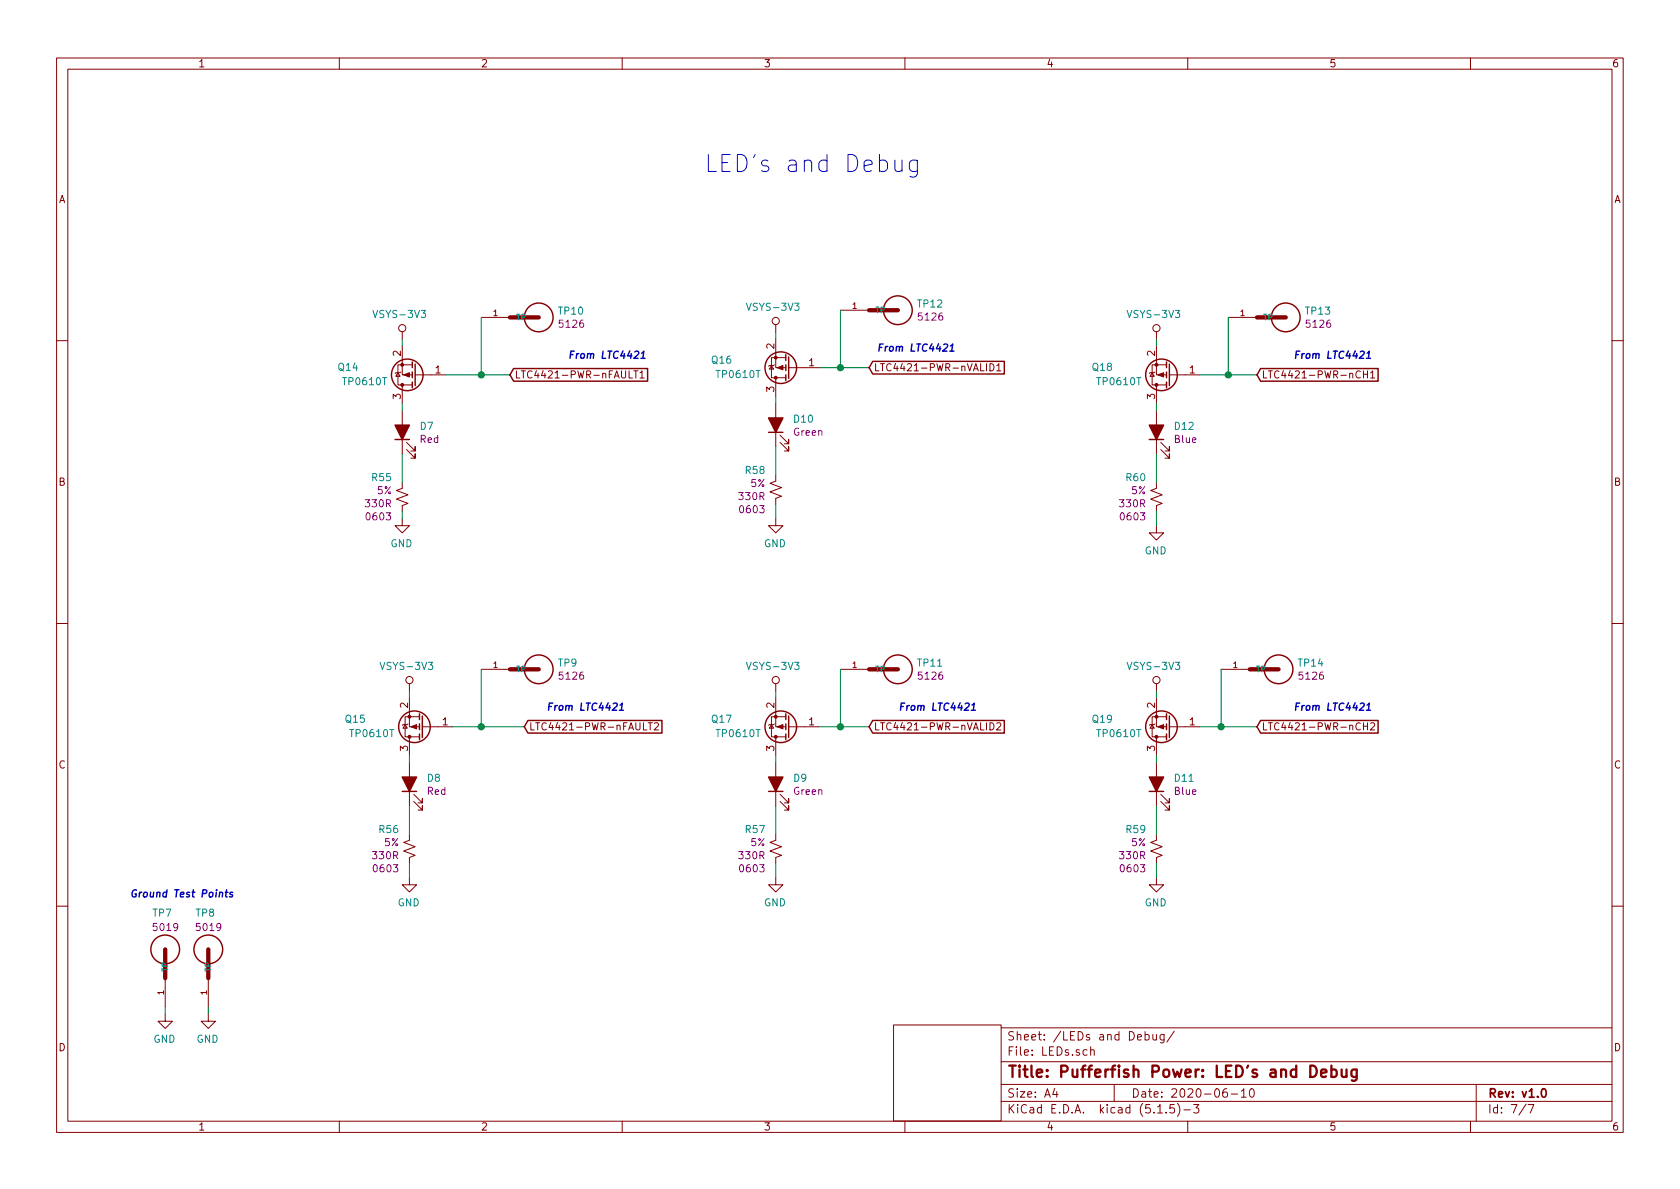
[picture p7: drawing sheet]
<svg xmlns="http://www.w3.org/2000/svg" width="297mm" height="210mm" viewBox="0 0 297 210" stroke-linecap="round" stroke-linejoin="round" font-family="sans-serif">
<g fill="none" stroke="#840000" stroke-width=".18">
<path d="M10 10.3h277v189.9h-277zM12 12.2h273v186.1h-273zM60 10.3v1.9M110 10.3v1.9M160 10.3v1.9M210 10.3v1.9M260 10.3v1.9M71.1 58.7v1.2M85.1 56.1h5.1M137.2 59.9v5.1h1.7M137.2 57.4v1.3M148.6 54.9h5.1"/>
<path d="M204.5 58.7v1.2M217.2 56.1h5M10 60.2h2M70.4 65.9l.3 .6h-.7zM70.9 65.8l-.2 .1h-.7l-.2 .1M71.1 61.2v5.1h1.8M71.1 68.1v3.3M71.1 72.6v7.7M71.9 79.5l1.5 1.5v-.7v.7h-.8M71.9 78.2l1.5 1.6v-.8v.8h-.8M72.9 64.5h-2.5v3.6h2.5M73.4 66.3h5.3"/>
<path d="M111.2 65.6v1.2h.6M112.1 65.6h.7M112.4 65.6v1.2M113.2 65.9l.3-.3v1.2M113.2 66.8h.7M136.4 64.6l.4 .7h-.8zM136.9 64.5l-.1 .1h-.8l-.1 .2M137.2 66.8v3.3M137.2 71.4v7.6M137.9 78.2l1.5 1.6v-.8v.8h-.7M137.9 77l1.5 1.5v-.8v.8h-.7M138.9 63.2h-2.5v3.6h2.5"/>
<path d="M139.4 65h5.4M174.4 64.3v1.3M175 64.3a.64 .64 0 0 1 .7 .6 .64 .64 0 0 1-.7 .7zM176.2 64.7l.4-.4v1.3M176.2 65.6h.8M203.7 65.9l.4 .6h-.8zM204.2 65.8l-.1 .1h-.8l-.1 .1M204.5 61.2v5.1h1.7M204.5 68.1v3.3M204.5 72.6v7.7M205.2 79.5l1.6 1.5v-.7v.7h-.8M205.2 78.2l1.6 1.6v-.8v.8h-.8"/>
<path d="M206.2 64.5h-2.5v3.6h2.5M206.8 66.3h5.3M240.5 65.7a.6 .6 0 0 0-.8 .4 .6 .6 0 0 0 .6 .7l.2-.1M241.1 65.6v1.2M241.1 66.2h.7M241.8 65.6v1.2M242.3 65.9l.4-.3v1.2M242.3 66.8h.8M285 60.2h2M71.1 91.7v1.3h-1.3l1.3 1.2 1.3-1.2h-1.3M71.1 85.3v1.1l-1 .3 2 .8-2 .8 2 .7-1 .4v1M137.2 91.7v1.3h-1.3l1.3 1.2 1.2-1.2h-1.2"/>
<path d="M137.2 84.1v1l-1.1 .4 2.1 .7-2.1 .8 2.1 .8-1 .3v1M204.5 93v1.2h-1.3l1.3 1.3 1.2-1.3h-1.2M204.5 85.3v1.1l-1 .3 2 .8-2 .8 2 .7-1 .4v1M10 110.3h2M85.1 118.4h5.1M148.6 118.4h5.1M215.9 118.4h5.1M285 110.3h2M71.6 128.1l.4 .7h-.8zM72.1 128l-.1 .1h-.8l-.1 .2M72.4 123.4v5.1h1.8M72.4 120.9v1.3"/>
<path d="M72.4 130.3v3.3M72.4 134.9v7.6M74.2 126.7h-2.6v3.6h2.6M74.7 128.5h5.3M113.8 127.8v1.3h.6M114.6 127.8h.7M115 127.8v1.3M115.7 127.9l.5-.1 .2 .4-.8 .9h.8M136.4 128.1l.4 .7h-.8zM136.9 128l-.1 .1h-.8l-.1 .2M137.2 123.4v5.1h1.7M137.2 120.9v1.3"/>
<path d="M137.2 130.3v3.3M137.2 134.9v7.6M138.9 126.7h-2.5v3.6h2.5M139.4 128.5h5.4M175 127.8a.64 .64 0 0 1 .7 .6 .64 .64 0 0 1-.7 .7zM176.2 127.9l.5-.1 .3 .4-.8 .9h.8M203.7 128.1l.4 .7h-.8zM204.2 128l-.1 .1h-.8l-.1 .2M204.5 123.4v5.1h1.7M204.5 120.9v1.3M204.5 130.3v3.3M204.5 134.9v7.6"/>
<path d="M206.2 126.7h-2.5v3.6h2.5M206.8 128.5h5.3M241.1 127.8v1.3M241.1 128.4h.7M241.8 127.8v1.3M242.3 127.9l.5-.1 .3 .4-.1 .2-.7 .7h.8M72.4 147.6v1l-1 .4 2 .7-2 .8 2 .8-1 .3v1M72.4 155.2v1.3h-1.3l1.3 1.2 1.3-1.2h-1.3M73.2 141.7l1.5 1.6v-.8v.8h-.8M73.2 140.5l1.5 1.5v-.8v.8h-.8M137.2 155.2v1.3h-1.3l1.3 1.2 1.2-1.2h-1.2M137.2 147.6v1l-1.1 .4 2.1 .7-2.1 .8 2.1 .8-1 .3v1"/>
<path d="M137.9 141.7l1.5 1.6v-.8v.8h-.7M137.9 140.5l1.5 1.5v-.8v.8h-.7M204.5 147.6v1l-1 .4 2 .7-2 .8 2 .8-1 .3v1M204.5 155.2v1.3h-1.3l1.3 1.2 1.2-1.2h-1.2M205.2 141.7l1.6 1.6v-.8v.8h-.8M205.2 140.5l1.6 1.5v-.8v.8h-.8M10 160.2h2M29.2 179.3v1.3h-1.3l1.3 1.3 1.3-1.3h-1.3M29.2 173v5M36.8 179.3v1.3h-1.2l1.2 1.3 1.3-1.3h-1.3M36.8 173v5M285 160.2h2"/>
<path d="M60 198.3v1.9M110 198.3v1.9M158 181.2h19v17h-19zM160 198.3v1.9M177 194.8h108M177 191.8h108M177 187.8h108M177 181.8h108M186.5 192.5l-.4 1h1M186.8 193v1M192.2 185.7l-.4-.1-.3 .3 .1 .6h.6M192.8 185.7l.3-.1 .3 .1 .1 .9"/>
<path d="M192.8 185.1v1.5M197 191.8v3M202.5 183l.4-.1 .3 .3-.1 .6-.2 .1-.4-.1M202.5 182.4v1.5M203.8 182.9l.1 .9 .4 .1 .2-.1M204.5 182.9v1M204.7 196.8h.8M205.8 182.9v1.4l-.3 .1-.3-.1M205.8 183l-.4-.1-.3 .3 .1 .6 .2 .1 .4-.1M206.2 196.7v.1M207.6 195.3h-.7l-.1 .7 .2-.1 .5 .1 .2 .2-.1 .5-.2 .1-.6-.1M207.6 182.3l-1.3 2"/>
<path d="M208.2 195.1a1.71 1.71 0 0 1 0 2.3M209.3 196.3h1.2M210 198.3v1.9M211 195.3h1l-.5 .6 .4 .1v.7l-.2 .1-.7-.1M216.9 192.5a.62 .62 0 0 0-.7 .7l.1 .7 .2 .1 .5-.1v-.5l-.1-.2-.4-.1-.3 .3M217.7 193.5h1.1M219.5 193l.4-.5v1.5M219.5 194h.8M221.1 192.6l.2-.1a.8 .8 0 0 1 .5 .8 .8 .8 0 0 1-.5 .7 1 1 0 0 1-.2-1.4zM260 198.3v1.9M261 191.8v6.5M269.8 195.2l-1.2 2"/>
<path d="M270.2 195.3h1l-.6 1.5"/>
<circle cx="71.1" cy="58" r=".63"/>
<circle cx="137.2" cy="56.8" r=".63"/>
<circle cx="204.5" cy="58" r=".63"/>
<circle cx="72.4" cy="120.3" r=".63"/>
<circle cx="137.2" cy="120.3" r=".63"/>
<circle cx="204.5" cy="120.3" r=".63"/>
</g>
<path d="M272.7 192.7l.2-.2a.81 .81 0 0 1 .6 .6 .81 .81 0 0 1-.3 .8l-.2 .1a.79 .79 0 0 1-.3-1.3z" fill="none" stroke="#840000" stroke-width=".3"/>
<path d="M233.6 189.8l.9-.2-.1-.4-.5-.1-.3 .3 .1 .9 .2 .1 .5-.1M235.4 189.2a.65 .65 0 0 1 .8 .1l.1 .2-.1 .8-.2 .1-.6-.1M235.4 188.4v2M237.2 189.1l.1 1.2a.55 .55 0 0 0 .8 0M238.1 189.1v1.3M239.9 189.1v1.6a.54 .54 0 0 1-.9 .3M239.9 189.2a.71 .71 0 0 0-.9 .1v1a.67 .67 0 0 0 .9 0" fill="none" stroke="#840000" stroke-width=".41"/>
<g fill="none" stroke="#840000" stroke-width=".25">
<path d="M69.8 77.7h2.6M72.9 64v1M72.9 65.8v1M72.9 67.6v1M73.4 64.4v3.8M90.8 65.2h23.7v2.2h-23.7l-.6-1.1zM135.9 76.4h2.5M138.9 62.7v1M138.9 64.5v1M138.9 66.3v1M139.4 63.1v3.8M154.3 63.9h23.3v2.2h-23.3l-.6-1.1z"/>
<path d="M203.2 77.7h2.5M206.2 64v1M206.2 65.8v1M206.2 67.6v1M206.8 64.4v3.8M222.9 65.2h20.8v2.2h-20.8l-.7-1.1zM71.1 139.9h2.6M74.2 126.2v1M74.2 128v1M74.2 129.8v1M74.7 126.6v3.8M93.3 127.4h23.7v2.2h-23.7l-.6-1.1z"/>
<path d="M135.9 139.9h2.5M138.9 126.2v1M138.9 128v1M138.9 129.8v1M139.4 126.6v3.8M154.3 127.4h23.3v2.2h-23.3l-.6-1.1zM203.2 139.9h2.5M206.2 126.2v1M206.2 128v1M206.2 129.8v1M206.8 126.6v3.8M222.9 127.4h20.8v2.2h-20.8l-.7-1.1z"/>
<circle cx="95.2" cy="56.1" r="2.54"/>
<circle cx="158.7" cy="54.9" r="2.54"/>
<circle cx="227.3" cy="56.1" r="2.54"/>
<circle cx="72" cy="66.3" r="2.79"/>
<circle cx="138" cy="65" r="2.79"/>
<circle cx="205.4" cy="66.3" r="2.79"/>
<circle cx="95.2" cy="118.4" r="2.54"/>
<circle cx="158.7" cy="118.4" r="2.54"/>
<circle cx="226.1" cy="118.4" r="2.54"/>
<circle cx="73.3" cy="128.5" r="2.79"/>
<circle cx="138" cy="128.5" r="2.79"/>
<circle cx="205.4" cy="128.5" r="2.79"/>
<circle cx="29.2" cy="167.9" r="2.54"/>
<circle cx="36.8" cy="167.9" r="2.54"/>
</g>
<path d="M90.2 56.1h5M153.7 54.9h5M222.2 56.1h5.1M90.2 118.4h5M153.7 118.4h5M221 118.4h5.1M29.2 167.9v5.1M36.8 167.9v5.1" fill="none" stroke="#840000" stroke-width=".76"/>
<g fill="#840000" stroke="#840000" stroke-width=".25">
<path d="M203.2 137.4h2.5l-1.2 2.5z"/>
<path d="M135.9 137.4h2.5l-1.2 2.5z"/>
<path d="M71.1 137.4h2.6l-1.3 2.5z"/>
<path d="M203.2 75.2h2.5l-1.2 2.5z"/>
<path d="M135.9 73.9h2.5l-1.2 2.5z"/>
<path d="M69.8 75.2h2.6l-1.3 2.5z"/>
</g>
<g fill="#840000" stroke="#840000" stroke-width=".18">
<path d="M71.4 66.3l1-.4v.8z"/>
<path d="M72.6 128.5l1.1-.4v.8z"/>
<path d="M204.7 128.5l1-.4v.8z"/>
<path d="M204.7 66.3l1-.4v.8z"/>
<path d="M137.4 128.5l1-.4v.8z"/>
<path d="M137.4 65l1-.4v.8z"/>
<circle cx="71.1" cy="64.5" r=".25"/>
<circle cx="71.1" cy="68.1" r=".25"/>
<circle cx="72.4" cy="126.7" r=".25"/>
<circle cx="72.4" cy="130.3" r=".25"/>
<circle cx="204.5" cy="126.7" r=".25"/>
<circle cx="204.5" cy="130.3" r=".25"/>
<circle cx="204.5" cy="64.5" r=".25"/>
<circle cx="204.5" cy="68.1" r=".25"/>
<circle cx="137.2" cy="126.7" r=".25"/>
<circle cx="137.2" cy="130.3" r=".25"/>
<circle cx="137.2" cy="63.2" r=".25"/>
<circle cx="137.2" cy="66.8" r=".25"/>
</g>
<g fill="none" stroke="#008400" stroke-width=".18">
<path d="M71.1 59.9v1.3M85.1 56.1v10.2M137.2 58.7v1.2M148.6 54.9v10.1M204.5 59.9v1.3M217.2 56.1v10.2M71.1 71.4v1.2M78.7 66.3h11.5M137.2 70.1v1.3M137.2 79v5.1M144.8 65h8.9M204.5 71.4v1.2"/>
<path d="M212.1 66.3h10.1M71.1 80.3v5M71.1 90.4v1.3M137.2 89.1v2.6M204.5 80.3v5M204.5 90.4v2.6M85.1 118.4v10.1M148.6 118.4v10.1M215.9 118.4v10.1M72.4 122.2v1.2M72.4 133.6v1.3M80 128.5h12.7"/>
<path d="M137.2 122.2v1.2M137.2 133.6v1.3M144.8 128.5h8.9M204.5 122.2v1.2M204.5 133.6v1.3M212.1 128.5h10.1M72.4 142.5v5.1M72.4 152.6v2.6M137.2 142.5v5.1M137.2 152.6v2.6M204.5 142.5v5.1M204.5 152.6v2.6"/>
<path d="M29.2 178v1.3M36.8 178v1.3"/>
</g>
<g fill="none" stroke="#0000c2" stroke-width=".25">
<path d="M113.3 63.4h.7M113.4 62.5l.4-.4-.1 1.3M167.9 62.1h.8M168 61.2l.5-.4-.2 1.3M241.6 63.4h.7M241.7 62.5l.4-.4-.2 1.3M109.5 125.6h.7M109.6 124.7l.4-.4-.1 1.3M171.7 125.6h.8M171.9 124.7l.4-.4-.2 1.3M241.6 125.6h.7M241.7 124.7l.4-.4-.2 1.3"/>
<path d="M39.8 157.8h.5M40.1 157.3l-.2 1.1 .3 .2M41.1 157.8h-.3l-.2 .2 .1 .1 .4 .2-.1 .3h-.4"/>
</g>
<path d="M158.2 28.3v1.6l.1 .3a.81 .81 0 0 0 1.2-.2M159.5 28.3v2M162.2 28.3v2.5a.81 .81 0 0 1-1.3 .4M162.2 28.5l-.3-.2h-.6l-.4 .3-.1 .3v.8l.1 .3 .4 .3h.6l.3-.1" fill="none" stroke="#0000c2" stroke-width=".18"/>
<g fill="#008400" stroke="#008400" stroke-width=".25">
<circle cx="85.1" cy="128.5" r=".51"/>
<circle cx="215.9" cy="128.5" r=".51"/>
<circle cx="217.2" cy="66.3" r=".51"/>
<circle cx="148.6" cy="65" r=".51"/>
<circle cx="85.1" cy="66.3" r=".51"/>
<circle cx="148.6" cy="128.5" r=".51"/>
</g>
<text font-size="4.2" fill="#0000c2" x="124.5" y="30.5">LED's and Debug</text>
<text font-size="2.8" fill="#840000" x="178" y="190.5">Title: Pufferfish Power: LED's and Debug</text>
<g font-size="2.1" fill="#840000">
<text x="178" y="184">Sheet: /LEDs and Debug/</text>
<text x="178" y="186.7">File: LEDs.sch</text>
<text x="178" y="196.9">KiCad E.D.A. kicad (5.1.5)-3</text>
<text x="178" y="194.1">Size: A4</text>
<text x="200" y="194.1">Date: 2020-06-10</text>
<text x="263" y="194.1">Rev: v1.0</text>
<text x="263" y="196.9">Id: 7/7</text>
</g>
<g font-size="1.8" fill="#840000">
<text x="35" y="11.9">1</text>
<text x="85" y="11.9">2</text>
<text x="135" y="11.9">3</text>
<text x="185" y="11.9">4</text>
<text x="235" y="11.9">5</text>
<text x="285" y="11.9">6</text>
<text x="10.4" y="35.9">A</text>
<text x="285.4" y="35.9">A</text>
<text x="70.9" y="63" transform="rotate(-90 70.9 63)">2</text>
<text x="136.9" y="61.7" transform="rotate(-90 136.9 61.7)">2</text>
<text x="143" y="64.8">1</text>
<text x="154.5" y="65.7">LTC4421-PWR-nVALID1</text>
<text x="204.2" y="63" transform="rotate(-90 204.2 63)">2</text>
<text x="70.9" y="70.6" transform="rotate(-90 70.9 70.6)">3</text>
<text x="77" y="66">1</text>
<text x="91" y="66.9">LTC4421-PWR-nFAULT1</text>
<text x="136.9" y="69.3" transform="rotate(-90 136.9 69.3)">3</text>
<text x="204.2" y="70.6" transform="rotate(-90 204.2 70.6)">3</text>
<text x="210.3" y="66">1</text>
<text x="223" y="66.9">LTC4421-PWR-nCH1</text>
<text x="10.4" y="85.9">B</text>
<text x="285.4" y="85.9">B</text>
<text x="72.1" y="125.2" transform="rotate(-90 72.1 125.2)">2</text>
<text x="136.9" y="125.2" transform="rotate(-90 136.9 125.2)">2</text>
<text x="204.2" y="125.2" transform="rotate(-90 204.2 125.2)">2</text>
<text x="78.3" y="128.3">1</text>
<text x="93.5" y="129.2">LTC4421-PWR-nFAULT2</text>
<text x="143" y="128.3">1</text>
<text x="154.5" y="129.2">LTC4421-PWR-nVALID2</text>
<text x="210.3" y="128.3">1</text>
<text x="223" y="129.2">LTC4421-PWR-nCH2</text>
<text x="10.4" y="135.9">C</text>
<text x="72.1" y="132.8" transform="rotate(-90 72.1 132.8)">3</text>
<text x="136.9" y="132.8" transform="rotate(-90 136.9 132.8)">3</text>
<text x="204.2" y="132.8" transform="rotate(-90 204.2 132.8)">3</text>
<text x="285.4" y="135.9">C</text>
<text x="10.4" y="185.9">D</text>
<text x="285.4" y="185.9">D</text>
<text x="35" y="199.9">1</text>
<text x="85" y="199.9">2</text>
<text x="135" y="199.9">3</text>
<text x="185" y="199.9">4</text>
<text x="235" y="199.9">5</text>
<text x="285" y="199.9">6</text>
</g>
<g font-size="1.8" fill="#008484">
<text x="66.4" y="56.2">VSYS-3V3</text>
<text x="98.8" y="55.6">TP10</text>
<text x="132.5" y="55">VSYS-3V3</text>
<text x="162.3" y="54.4">TP12</text>
<text x="199.8" y="56.2">VSYS-3V3</text>
<text x="230.9" y="55.6">TP13</text>
<text x="59.9" y="65.6">Q14</text>
<text x="125.9" y="64.3">Q16</text>
<text x="193.2" y="65.6">Q18</text>
<text x="60.8" y="68.1">TP0610T</text>
<text x="126.9" y="66.8">TP0610T</text>
<text x="194.2" y="68.1">TP0610T</text>
<text x="74.3" y="76">D7</text>
<text x="140.4" y="74.7">D10</text>
<text x="207.7" y="76">D12</text>
<text x="131.9" y="83.8">R58</text>
<text x="65.8" y="85.1">R55</text>
<text x="199.2" y="85.1">R60</text>
<text x="69" y="96.8">GND</text>
<text x="135.1" y="96.8">GND</text>
<text x="202.4" y="98">GND</text>
<text x="67.7" y="118.5">VSYS-3V3</text>
<text x="98.7" y="117.9">TP9</text>
<text x="132.5" y="118.5">VSYS-3V3</text>
<text x="162.3" y="117.9">TP11</text>
<text x="199.8" y="118.5">VSYS-3V3</text>
<text x="229.6" y="117.9">TP14</text>
<text x="61.1" y="127.8">Q15</text>
<text x="62.1" y="130.3">TP0610T</text>
<text x="125.9" y="127.8">Q17</text>
<text x="126.9" y="130.3">TP0610T</text>
<text x="193.2" y="127.8">Q19</text>
<text x="194.2" y="130.3">TP0610T</text>
<text x="75.6" y="138.2">D8</text>
<text x="140.4" y="138.2">D9</text>
<text x="207.7" y="138.2">D11</text>
<text x="67.1" y="147.3">R56</text>
<text x="131.9" y="147.3">R57</text>
<text x="199.2" y="147.3">R59</text>
<text x="70.3" y="160.3">GND</text>
<text x="135.1" y="160.3">GND</text>
<text x="202.4" y="160.3">GND</text>
<text x="27.1" y="162.1">TP7</text>
<text x="34.7" y="162.1">TP8</text>
<text x="27.1" y="184.4">GND</text>
<text x="34.7" y="184.4">GND</text>
</g>
<g font-size="1.8" fill="#840084">
<text x="99.1" y="58">5126</text>
<text x="162.6" y="56.7">5126</text>
<text x="231.2" y="58">5126</text>
<text x="140.4" y="77.1">Green</text>
<text x="74.3" y="78.3">Red</text>
<text x="207.7" y="78.3">Blue</text>
<text x="64.7" y="89.7">330R</text>
<text x="66.7" y="87.4">5%</text>
<text x="130.8" y="88.4">330R</text>
<text x="132.7" y="86.1">5%</text>
<text x="198.1" y="89.7">330R</text>
<text x="200.1" y="87.4">5%</text>
<text x="64.9" y="92">0603</text>
<text x="131" y="90.7">0603</text>
<text x="198.3" y="92">0603</text>
<text x="99.1" y="120.2">5126</text>
<text x="162.6" y="120.2">5126</text>
<text x="229.9" y="120.2">5126</text>
<text x="75.5" y="140.6">Red</text>
<text x="140.4" y="140.6">Green</text>
<text x="207.7" y="140.6">Blue</text>
<text x="68" y="149.6">5%</text>
<text x="132.7" y="149.6">5%</text>
<text x="200.1" y="149.6">5%</text>
<text x="66" y="151.9">330R</text>
<text x="66.2" y="154.2">0603</text>
<text x="130.8" y="151.9">330R</text>
<text x="131" y="154.2">0603</text>
<text x="198.1" y="151.9">330R</text>
<text x="198.3" y="154.2">0603</text>
<text x="27.3" y="164.6">5019</text>
<text x="34.9" y="164.6">5019</text>
</g>
<g font-size="1.8" fill="#0000c2">
<text x="100.3" y="63.4">From LTC4421</text>
<text x="154.9" y="62.2">From LTC4421</text>
<text x="228.6" y="63.4">From LTC4421</text>
<text x="96.5" y="125.7">From LTC4421</text>
<text x="158.7" y="125.7">From LTC4421</text>
<text x="228.6" y="125.7">From LTC4421</text>
<text x="22.9" y="158.7">Ground Test Points</text>
</g>
<g font-size="1.4" fill="#840000">
<text x="87.2" y="55.9">1</text>
<text x="150.7" y="54.6">1</text>
<text x="219.3" y="55.9">1</text>
<text x="87.2" y="118.1">1</text>
<text x="150.7" y="118.1">1</text>
<text x="218.1" y="118.1">1</text>
<text x="29" y="175.9" transform="rotate(-90 29 175.9)">1</text>
<text x="36.6" y="175.9" transform="rotate(-90 36.6 175.9)">1</text>
</g>
<g font-size="1.4" fill="#008484">
<text x="91.2" y="56.6">TP</text>
<text x="154.7" y="55.4">TP</text>
<text x="223.3" y="56.6">TP</text>
<text x="91.2" y="118.9">TP</text>
<text x="154.7" y="118.9">TP</text>
<text x="222" y="118.9">TP</text>
<text x="29.7" y="172" transform="rotate(-90 29.7 172)">TP</text>
<text x="37.3" y="172" transform="rotate(-90 37.3 172)">TP</text>
</g>
</svg>
